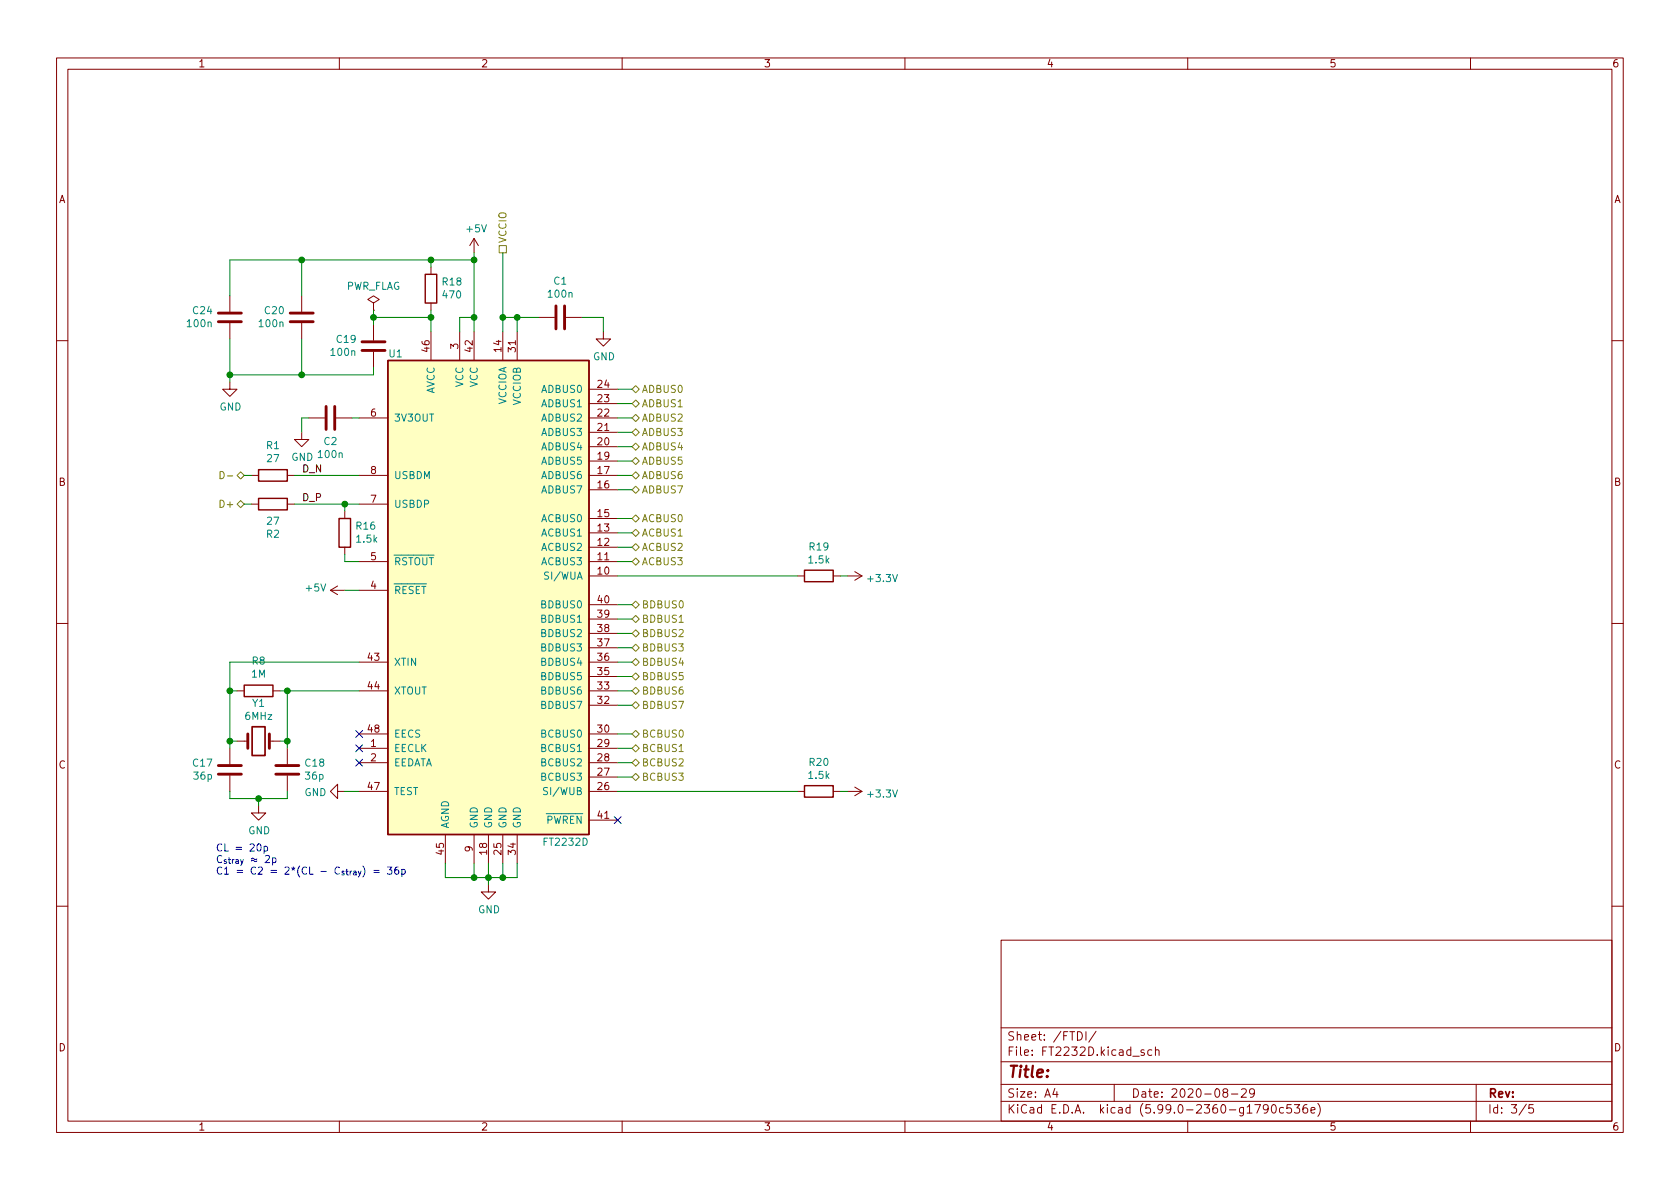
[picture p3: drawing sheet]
<svg xmlns="http://www.w3.org/2000/svg" width="297mm" height="210mm" viewBox="0 0 297 210" stroke-linecap="round" stroke-linejoin="round" font-family="sans-serif">
<path d="M0 .2h297v210.1h-297z" fill="#fff" stroke="#fff" stroke-width=".18"/>
<g fill="none" stroke="#840000" stroke-width=".18">
<path d="M10 10.2h277v190.1h-277zM12 12.2h273v186.1h-273zM60 10.2v2M110 10.2v2M160 10.2v2M210 10.2v2M260 10.2v2M40.6 52.3v2.8M40.6 57.1v2.8M53.3 52.3v2.8M53.3 57.1v2.8M66 53.6l1.1-.6-1.1-.7-1 .7 1 .6v1.3"/>
<path d="M66 54.9h.1M66 57.4v2.8M76.2 47.2v1.3M76.2 53.6v1.3M76.2 58.7v5M81.3 58.7v5M83.8 42.2v2.5M83.8 58.7v5M83.8 42.2l-.7 1.2M83.8 42.2l.8 1.2M88.9 58.7v5M91.4 58.7v5"/>
<path d="M95.2 56.1h2.8M100.1 56.1h2.8M106.7 58.7v1.2h1.2l-1.2 1.3-1.3-1.3h1.3M10 60.2h2M40.6 67.6v1.2h1.3l-1.3 1.3-1.2-1.3h1.2M53.3 76.4v1.3h1.3l-1.3 1.3-1.2-1.3h1.2M54.6 73.9h2.8M59.4 73.9h2.8M63.5 73.9h5.1M66 62.2v2.8M104.1 73.9h5.1M104.1 79h5.1"/>
<path d="M104.1 76.4h5.1M104.1 71.4h5.1M104.1 68.8h5.1M285 60.2h2M44.4 84.1h1.3M44.4 89.1h1.3M50.8 84.1h1.3M50.8 89.1h1.3M61 90.4v1.3M61 96.8v1.2M63.5 99.3h5.1M63.5 84.1h5.1"/>
<path d="M63.5 89.1h5.1M104.1 99.3h5.1M104.1 96.8h5.1M104.1 94.2h5.1M104.1 91.7h5.1M104.1 86.6h5.1M104.1 84.1h5.1M104.1 81.5h5.1M10 110.2h2M58.4 104.4h2.6M58.4 104.4l1.3 .8M59.7 103.6l-1.3 .8"/>
<path d="M63.5 117.1h5.1M63.5 104.4h5.1M104.1 101.8h5.1M104.1 119.6h5.1M104.1 117.1h5.1M104.1 114.5h5.1M104.1 112h5.1M104.1 109.5h5.1M104.1 106.9h5.1M141 101.8h1.2M147.3 101.8h1.3M149.9 101.8h2.5"/>
<path d="M151.1 101.1l1.3 .7M152.4 101.8l-1.3 .8M285 110.2h2M40.6 132.3v2.8M40.6 137.2v2.7M41.9 122.2h1.3M41.9 131.1h1.9M47.6 131.1h1.9M48.3 122.2h1.2M50.8 132.3v2.8M50.8 137.2v2.7M59.7 139.9v-1.2l-1.3 1.2 1.3 1.3v-1.3h1.3"/>
<path d="M63.5 139.9h5.1M63.5 122.2h5.1M63.5 132.3h5.1M63.5 134.9h5.1M63.5 129.8h5.1M104.1 139.9h5.1M104.1 122.2h5.1M104.1 132.3h5.1M104.1 134.9h5.1M104.1 137.4h5.1M104.1 129.8h5.1M104.1 124.7h5.1"/>
<path d="M141 139.9h1.2M147.3 139.9h1.3M149.9 139.9h2.5M151.1 139.2l1.3 .7M152.4 139.9l-1.3 .8M45.7 142.5v1.3h1.3l-1.3 1.2-1.3-1.2h1.3M78.7 147.6v5M83.8 147.6v5M86.4 156.5v1.2h1.2l-1.2 1.3-1.3-1.3h1.3M86.4 147.6v5M88.9 147.6v5M91.4 147.6v5"/>
<path d="M104.1 145h5.1M10 160.2h2M177 166.3h108v32h-108zM285 160.2h2M60 198.3v2M110 198.3v2M160 198.3v2M177 194.8h108M177 191.8h108M177 187.8h108M177 181.8h108M186.5 192.5l-.4 1h1"/>
<path d="M186.9 193v1M190.5 182.4a.76 .76 0 0 1 .9 .8 .76 .76 0 0 1-.9 .7zM192 182.4v1.5M193.8 182.4l-1.3 1.9M197 191.8v3M202.3 185.7l-.4-.1-.2 .2 .1 .3 .5 .1v.4h-.6M203.6 185.7l-.4-.1-.3 .3v.4l.2 .3h.5M204.3 185.8l.2-.2 .4 .1v.9M204.3 185.1v1.5M210 198.3v2M216.5 193.2l-.3-.3 .1-.2 .2-.2 .4 .1 .2 .2-.1 .2-.6 .2-.2 .3 .1 .4 .2 .1h.4l.2-.3v-.2l-.3-.3M217.7 193.5h1.2"/>
<path d="M219.5 192.7l.6-.2 .2 .2 .1 .3-1 1h1M221.8 193.2l-.3 .3h-.3l-.3-.3 .2-.6 .4-.1 .2 .2a.99 .99 0 0 1-.3 1.3h-.3M221.9 195.3h1l-.7 1.5M224.2 196l-.3 .3h-.3l-.2-.3 .1-.6 .4-.1 .2 .2a.99 .99 0 0 1-.3 1.3h-.3M225 195.4l.1-.1a.81 .81 0 0 1 .6 .7 .81 .81 0 0 1-.3 .8h-.1a.81 .81 0 0 1-.6-.6 .81 .81 0 0 1 .3-.8zM226.9 195.9l-.4-.1-.3 .3v.4l.2 .3h.5M228.3 195.3h-.7l-.1 .7 .2-.1 .5 .1 .2 .2-.1 .5-.2 .1-.6-.1M228.9 195.3h.9l-.5 .6 .4 .1v.7l-.2 .1h-.4l-.2-.1M231.1 195.3a.59 .59 0 0 0-.7 .7v.5l.1 .3h.4l.2-.1 .1-.5-.1-.2-.5-.1-.2 .3M231.8 196.3l.7-.1-.1-.3-.4-.1-.2 .2 .1 .8h.5M233 195.1a1.72 1.72 0 0 1 0 2.3M260 198.3v2"/>
<path d="M261 191.8v6.5M269.9 195.3l-1.3 1.9M271.1 195.3h-.7l-.1 .7 .2-.1 .5 .1 .2 .2-.1 .5-.2 .1-.6-.1"/>
</g>
<path d="M75.2 48.5h2v5.1h-2zM68.6 63.7h35.5v83.9h-35.5zM45.7 83.1h5.1v2h-5.1zM45.7 88.1h5.1v2.1h-5.1zM59.9 91.7h2.1v5.1h-2.1zM142.2 100.8h5.1v2.1h-5.1zM43.2 121.2h5.1v2h-5.1zM142.2 138.9h5.1v2.1h-5.1z" fill="none" stroke="#840000" stroke-width=".25"/>
<g fill="none" stroke="#840000" stroke-width=".51">
<path d="M38.6 55.4h4.1M38.6 56.9h4.1M51.3 55.4h4.1M51.3 56.9h4.1M98.3 54.1v4.1M99.8 54.1v4.1M57.7 71.9v4M59.2 71.9v4M64 60.4h4.1M64 62h4.1M38.6 135.4h4.1M38.6 136.9h4.1"/>
<path d="M43.8 129.8v2.5M47.6 129.8v2.5M48.8 135.4h4M48.8 136.9h4"/>
</g>
<path d="M68.6 63.7h35.5v83.9h-35.5z" fill="#ffffc2" stroke="#ffffc2" stroke-width=".18"/>
<path d="M96.8 139.3h-.5l-.1 .1v.3l.5 .3 .1 .3-.2 .2h-.5" fill="none" stroke="#008484" stroke-width=".18"/>
<path d="M44.6 128.5h2.3v5.1h-2.3z" fill="none" stroke="#840000" stroke-width=".3"/>
<g fill="none" stroke="#848400" stroke-width=".18">
<path d="M88.3 43.4h1.2v1.3h-1.2zM111.8 79l.6-.6 .6 .6-.6 .6zM111.8 76.4l.6-.6 .6 .6-.6 .7zM111.8 73.9l.6-.6 .6 .6-.6 .6zM111.8 71.4l.6-.7 .6 .7-.6 .6zM111.8 68.8l.6-.6 .6 .6-.6 .7zM38.9 83.4a.64 .64 0 0 1 .7 .6 .64 .64 0 0 1-.7 .6zM40.2 84.2h1M41.9 84.1l.6-.7 .7 .7-.7 .6zM41.9 89.1l.6-.6 .7 .6-.7 .7zM111.8 81.5l.6-.6 .6 .6-.6 .7zM111.8 84.1l.6-.7 .6 .7-.6 .6z"/>
<path d="M111.8 94.2l.6-.6 .6 .6-.6 .7zM111.8 91.7l.6-.6 .6 .6-.6 .6zM111.8 99.3l.6-.6 .6 .6-.6 .6zM111.8 96.8l.6-.7 .6 .7-.6 .6zM111.8 86.6l.6-.6 .6 .6-.6 .6zM111.8 117.1l.6-.6 .6 .6-.6 .6zM111.8 119.6l.6-.6 .6 .6-.6 .7zM111.8 114.5l.6-.6 .6 .6-.6 .7zM111.8 112l.6-.6 .6 .6-.6 .6zM111.8 106.9l.6-.6 .6 .6-.6 .7zM111.8 109.5l.6-.7 .6 .7-.6 .6zM120.1 110h.7"/>
<path d="M111.8 122.2l.6-.7 .6 .7-.6 .6zM111.8 124.7l.6-.6 .6 .6-.6 .6zM111.8 129.8l.6-.6 .6 .6-.6 .6zM111.8 132.3l.6-.6 .6 .6-.6 .7zM111.8 134.9l.6-.7 .6 .7-.6 .6zM111.8 137.4l.6-.6 .6 .6-.6 .6zM120.1 132.9h.7"/>
</g>
<path d="M45.6 149.3l.1-.1a.68 .68 0 0 1 .5 .7 .68 .68 0 0 1-.5 .6l-.1-.1-.2-.4zM46.7 149.7h.4l.2 .2-.1 .5h-.5M46.7 149.7v1.2M66.1 153.9h1M66.1 154.3h1M68.5 153.3h.8l-.4 .5 .3 .1v.6l-.1 .1-.6-.1M70.4 153.3l-.4 .1a.86 .86 0 0 0 0 1.2l.4-.1 .1-.5-.2-.2h-.3l-.2 .2M71.1 153.8l.3-.1 .3 .3-.2 .5h-.4M71.1 153.7v1.3" fill="none" stroke="#0000c2" stroke-width=".18"/>
<g fill="none" stroke="#008400" stroke-width=".18">
<path d="M40.6 59.9v7.7M53.3 46v6.3M53.3 59.9v6.4M66 56.1h10.2M66 54.9v2.5M76.2 46v1.2M76.2 54.9v3.8M83.8 44.7v14M83.8 46h-43.2v6.3M83.8 56.1h-2.5v2.6M88.9 44.7v14M88.9 56.1h6.3"/>
<path d="M91.4 56.1v2.6M102.9 56.1h3.8v2.6M54.6 73.9h-1.3v2.5M62.2 73.9h1.3M66 65v1.3h-25.4M109.2 79h2.6M109.2 76.4h2.6M109.2 73.9h2.6M109.2 71.4h2.6M109.2 68.8h2.6M43.2 84.1h1.2M43.2 89.1h1.2"/>
<path d="M52.1 84.1h11.4M52.1 89.1h11.4M61 98v1.3h2.5M61 89.1v1.3M109.2 86.6h2.6M109.2 96.8h2.6M109.2 99.3h2.6M109.2 94.2h2.6M109.2 91.7h2.6M109.2 84.1h2.6M109.2 81.5h2.6M61 104.4h2.5"/>
<path d="M63.5 117.1h-22.9v15.2M109.2 101.8h31.8M109.2 106.9h2.6M109.2 109.5h2.6M109.2 112h2.6M109.2 114.5h2.6M109.2 119.6h2.6M109.2 117.1h2.6M148.6 101.8h1.3M40.6 139.9v1.3h10.2v-1.3M40.6 122.2h1.3M40.6 131.1h1.3"/>
<path d="M49.5 122.2h14M49.5 131.1h1.3M50.8 122.2v10.1M61 139.9h2.5M109.2 139.9h31.8M109.2 134.9h2.6M109.2 132.3h2.6M109.2 129.8h2.6M109.2 124.7h2.6M109.2 122.2h2.6M109.2 137.4h2.6M148.6 139.9h1.3"/>
<path d="M45.7 141.2v1.3M78.7 152.6v2.6h12.7v-2.6M83.8 152.6v2.6M86.4 152.6v3.9M88.9 152.6v2.6"/>
</g>
<path d="M62.9 134.3l1.2 1.2M62.9 131.7l1.2 1.2M62.9 129.2l1.2 1.2M64.1 134.3l-1.2 1.2M64.1 131.7l-1.2 1.2M64.1 129.2l-1.2 1.2M108.6 144.4l1.2 1.2M109.8 144.4l-1.2 1.2" fill="none" stroke="#000084" stroke-width=".18"/>
<g fill="#008400" stroke="#008400" stroke-width=".18">
<circle cx="86.4" cy="155.2" r=".51"/>
<circle cx="88.9" cy="155.2" r=".51"/>
<circle cx="40.6" cy="131.1" r=".51"/>
<circle cx="50.8" cy="131.1" r=".51"/>
<circle cx="45.7" cy="141.2" r=".51"/>
<circle cx="83.8" cy="155.2" r=".51"/>
<circle cx="66" cy="56.1" r=".51"/>
<circle cx="40.6" cy="122.2" r=".51"/>
<circle cx="50.8" cy="122.2" r=".51"/>
<circle cx="61" cy="89.1" r=".51"/>
<circle cx="53.3" cy="46" r=".51"/>
<circle cx="76.2" cy="46" r=".51"/>
<circle cx="83.8" cy="56.1" r=".51"/>
<circle cx="88.9" cy="56.1" r=".51"/>
<circle cx="83.8" cy="46" r=".51"/>
<circle cx="76.2" cy="56.1" r=".51"/>
<circle cx="40.6" cy="66.3" r=".51"/>
<circle cx="53.3" cy="66.3" r=".51"/>
<circle cx="91.4" cy="56.1" r=".51"/>
</g>
<text font-size="2.8" fill="#840000" x="178" y="190.6">Title:</text>
<g font-size="2.1" fill="#840000">
<text x="178" y="184">Sheet: /FTDI/</text>
<text x="178" y="186.7">File: FT2232D.kicad_sch</text>
<text x="178" y="196.9">KiCad E.D.A. kicad (5.99.0-2360-g1790c536e)</text>
<text x="178" y="194.1">Size: A4</text>
<text x="200" y="194.1">Date: 2020-08-29</text>
<text x="263" y="194.1">Rev:</text>
<text x="263" y="196.9">Id: 3/5</text>
</g>
<g font-size="1.8" fill="#840000">
<text x="35" y="11.9">1</text>
<text x="85" y="11.9">2</text>
<text x="135" y="11.9">3</text>
<text x="185" y="11.9">4</text>
<text x="235" y="11.9">5</text>
<text x="285" y="11.9">6</text>
<text x="10.3" y="35.9">A</text>
<text x="285.3" y="35.9">A</text>
<text x="75.9" y="62.2" transform="rotate(-90 75.9 62.2)">46</text>
<text x="81" y="61.7" transform="rotate(-90 81 61.7)">3</text>
<text x="83.6" y="62.2" transform="rotate(-90 83.6 62.2)">42</text>
<text x="88.6" y="62.2" transform="rotate(-90 88.6 62.2)">14</text>
<text x="91.2" y="62.2" transform="rotate(-90 91.2 62.2)">31</text>
<text x="105.7" y="71.1">23</text>
<text x="105.7" y="68.6">24</text>
<text x="65.5" y="73.7">6</text>
<text x="105.7" y="76.2">21</text>
<text x="105.7" y="73.7">22</text>
<text x="65.5" y="83.8">8</text>
<text x="105.7" y="83.8">17</text>
<text x="105.7" y="81.3">19</text>
<text x="105.7" y="78.7">20</text>
<text x="10.3" y="85.9">B</text>
<text x="65.5" y="88.9">7</text>
<text x="105.7" y="86.4">16</text>
<text x="285.3" y="85.9">B</text>
<text x="105.7" y="94">13</text>
<text x="105.7" y="91.4">15</text>
<text x="65.5" y="99.1">5</text>
<text x="105.7" y="101.6">10</text>
<text x="105.7" y="99.1">11</text>
<text x="105.7" y="96.5">12</text>
<text x="65.5" y="104.1">4</text>
<text x="105.7" y="106.7">40</text>
<text x="105.7" y="111.8">38</text>
<text x="105.7" y="109.2">39</text>
<text x="65.1" y="116.8">43</text>
<text x="105.7" y="119.4">35</text>
<text x="105.7" y="116.8">36</text>
<text x="105.7" y="114.3">37</text>
<text x="65.1" y="121.9">44</text>
<text x="105.7" y="124.5">32</text>
<text x="105.7" y="121.9">33</text>
<text x="65.1" y="129.5">48</text>
<text x="105.7" y="129.5">30</text>
<text x="10.3" y="135.9">C</text>
<text x="65.5" y="132.1">1</text>
<text x="65.5" y="134.6">2</text>
<text x="105.7" y="137.2">27</text>
<text x="105.7" y="134.6">28</text>
<text x="105.7" y="132.1">29</text>
<text x="285.3" y="135.9">C</text>
<text x="65.1" y="139.7">47</text>
<text x="105.7" y="139.7">26</text>
<text x="105.7" y="144.8">41</text>
<text x="78.5" y="151.1" transform="rotate(-90 78.5 151.1)">45</text>
<text x="83.6" y="150.6" transform="rotate(-90 83.6 150.6)">9</text>
<text x="86.1" y="151.1" transform="rotate(-90 86.1 151.1)">18</text>
<text x="88.6" y="151.1" transform="rotate(-90 88.6 151.1)">25</text>
<text x="91.2" y="151.1" transform="rotate(-90 91.2 151.1)">34</text>
<text x="10.3" y="185.9">D</text>
<text x="285.3" y="185.9">D</text>
<text x="35" y="199.9">1</text>
<text x="85" y="199.9">2</text>
<text x="135" y="199.9">3</text>
<text x="185" y="199.9">4</text>
<text x="235" y="199.9">5</text>
<text x="285" y="199.9">6</text>
</g>
<g font-size="1.8" fill="#008484">
<text x="82.6" y="41.1">+5V</text>
<text x="61.1" y="51.2">PWR_FLAG</text>
<text x="78.3" y="50.5">R18</text>
<text x="78.4" y="52.8">470</text>
<text x="97" y="52.6">100n</text>
<text x="97.9" y="50.3">C1</text>
<text x="33.2" y="57.8">100n</text>
<text x="34.2" y="55.5">C24</text>
<text x="45.9" y="57.8">100n</text>
<text x="46.9" y="55.5">C20</text>
<text x="58.6" y="62.9">100n</text>
<text x="59.6" y="60.6">C19</text>
<text x="68.8" y="63.2">U1</text>
<text x="104.8" y="63.7">GND</text>
<text x="76.8" y="69.8" transform="rotate(-90 76.8 69.8)">AVCC</text>
<text x="81.9" y="68.5" transform="rotate(-90 81.9 68.5)">VCC</text>
<text x="84.5" y="68.5" transform="rotate(-90 84.5 68.5)">VCC</text>
<text x="89.5" y="71.6" transform="rotate(-90 89.5 71.6)">VCCIOA</text>
<text x="92.1" y="71.6" transform="rotate(-90 92.1 71.6)">VCCIOB</text>
<text x="95.9" y="69.5">ADBUS0</text>
<text x="38.8" y="72.6">GND</text>
<text x="69.6" y="74.5">3V3OUT</text>
<text x="95.9" y="77.1">ADBUS3</text>
<text x="95.9" y="74.5">ADBUS2</text>
<text x="95.9" y="72">ADBUS1</text>
<text x="47.1" y="79.4">R1</text>
<text x="47.3" y="81.7">27</text>
<text x="51.5" y="81.5">GND</text>
<text x="56.4" y="81">100n</text>
<text x="57.3" y="78.7">C2</text>
<text x="95.9" y="82.2">ADBUS5</text>
<text x="95.9" y="79.6">ADBUS4</text>
<text x="69.6" y="89.8">USBDP</text>
<text x="69.6" y="84.7">USBDM</text>
<text x="95.9" y="87.2">ADBUS7</text>
<text x="95.9" y="84.7">ADBUS6</text>
<text x="47.1" y="95.1">R2</text>
<text x="47.3" y="92.8">27</text>
<text x="63" y="93.6">R16</text>
<text x="63.1" y="95.9">1.5k</text>
<text x="95.9" y="94.9">ACBUS1</text>
<text x="95.9" y="92.3">ACBUS0</text>
<text x="69.6" y="99.9">RSTOUT</text>
<text x="95.9" y="99.9">ACBUS3</text>
<text x="95.9" y="97.4">ACBUS2</text>
<text x="143.1" y="99.6">1.5k</text>
<text x="143.2" y="97.3">R19</text>
<text x="54.2" y="104.6">+5V</text>
<text x="69.6" y="105">RESET</text>
<text x="95.9" y="107.6">BDBUS0</text>
<text x="96.7" y="102.5">SI/WUA</text>
<text x="153.6" y="102.9">+3.3V</text>
<text x="95.9" y="112.6">BDBUS2</text>
<text x="95.9" y="110.1">BDBUS1</text>
<text x="44.5" y="119.8">1M</text>
<text x="44.6" y="117.5">R8</text>
<text x="69.6" y="117.7">XTIN</text>
<text x="95.9" y="117.7">BDBUS4</text>
<text x="95.9" y="115.2">BDBUS3</text>
<text x="44.6" y="125">Y1</text>
<text x="69.6" y="122.8">XTOUT</text>
<text x="95.9" y="125.3">BDBUS7</text>
<text x="95.9" y="122.8">BDBUS6</text>
<text x="95.9" y="120.3">BDBUS5</text>
<text x="43.4" y="127.3">6MHz</text>
<text x="69.6" y="130.4">EECS</text>
<text x="95.9" y="130.4">BCBUS0</text>
<text x="34.2" y="135.6">C17</text>
<text x="34.3" y="137.9">36p</text>
<text x="54" y="135.6">C18</text>
<text x="54.1" y="137.9">36p</text>
<text x="69.6" y="133">EECLK</text>
<text x="69.6" y="135.5">EEDATA</text>
<text x="95.9" y="135.5">BCBUS2</text>
<text x="95.9" y="133">BCBUS1</text>
<text x="143.1" y="137.7">1.5k</text>
<text x="143.2" y="135.4">R20</text>
<text x="53.8" y="140.8">GND</text>
<text x="69.6" y="140.6">TEST</text>
<text x="95.9" y="138">BCBUS3</text>
<text x="96.7" y="140.6">SI/WUB</text>
<text x="153.6" y="141">+3.3V</text>
<text x="43.9" y="147.5">GND</text>
<text x="79.4" y="146.6" transform="rotate(-90 79.4 146.6)">AGND</text>
<text x="84.5" y="146.6" transform="rotate(-90 84.5 146.6)">GND</text>
<text x="87" y="146.6" transform="rotate(-90 87 146.6)">GND</text>
<text x="89.5" y="146.6" transform="rotate(-90 89.5 146.6)">GND</text>
<text x="92.1" y="146.6" transform="rotate(-90 92.1 146.6)">GND</text>
<text x="96.3" y="149.5">FT2232D</text>
<text x="96.5" y="145.7">PWREN</text>
<text x="84.5" y="161.5">GND</text>
</g>
<g font-size="1.8" fill="#848400">
<text x="89.5" y="43" transform="rotate(-90 89.5 43)">VCCIO</text>
<text x="113.4" y="69.5">ADBUS0</text>
<text x="113.4" y="77.1">ADBUS3</text>
<text x="113.4" y="74.5">ADBUS2</text>
<text x="113.4" y="72">ADBUS1</text>
<text x="113.4" y="82.2">ADBUS5</text>
<text x="113.4" y="79.6">ADBUS4</text>
<text x="39.2" y="89.8">D+</text>
<text x="113.4" y="84.7">ADBUS6</text>
<text x="113.4" y="87.2">ADBUS7</text>
<text x="113.4" y="94.9">ACBUS1</text>
<text x="113.4" y="92.3">ACBUS0</text>
<text x="113.4" y="99.9">ACBUS3</text>
<text x="113.4" y="97.4">ACBUS2</text>
<text x="113.4" y="107.6">BDBUS0</text>
<text x="113.4" y="112.6">BDBUS2</text>
<text x="113.4" y="110.1">BDBUS1</text>
<text x="113.4" y="117.7">BDBUS4</text>
<text x="113.4" y="115.2">BDBUS3</text>
<text x="113.4" y="120.3">BDBUS5</text>
<text x="113.4" y="122.8">BDBUS6</text>
<text x="113.4" y="125.3">BDBUS7</text>
<text x="113.4" y="130.4">BCBUS0</text>
<text x="113.4" y="133">BCBUS1</text>
<text x="113.4" y="135.5">BCBUS2</text>
<text x="113.4" y="138">BCBUS3</text>
</g>
<g font-size="1.8">
<text x="53.3" y="83.5">D_N</text>
<text x="53.3" y="88.6">D_P</text>
</g>
<g font-size="1.8" fill="#0000c2">
<text x="38.1" y="150.6">CL = 20p</text>
<text x="38.1" y="152.6">C_{stray} 2p</text>
<text x="38.1" y="154.6">C1 = C2 = 2*(CL - C_{stray}) = 36p</text>
</g>
</svg>
